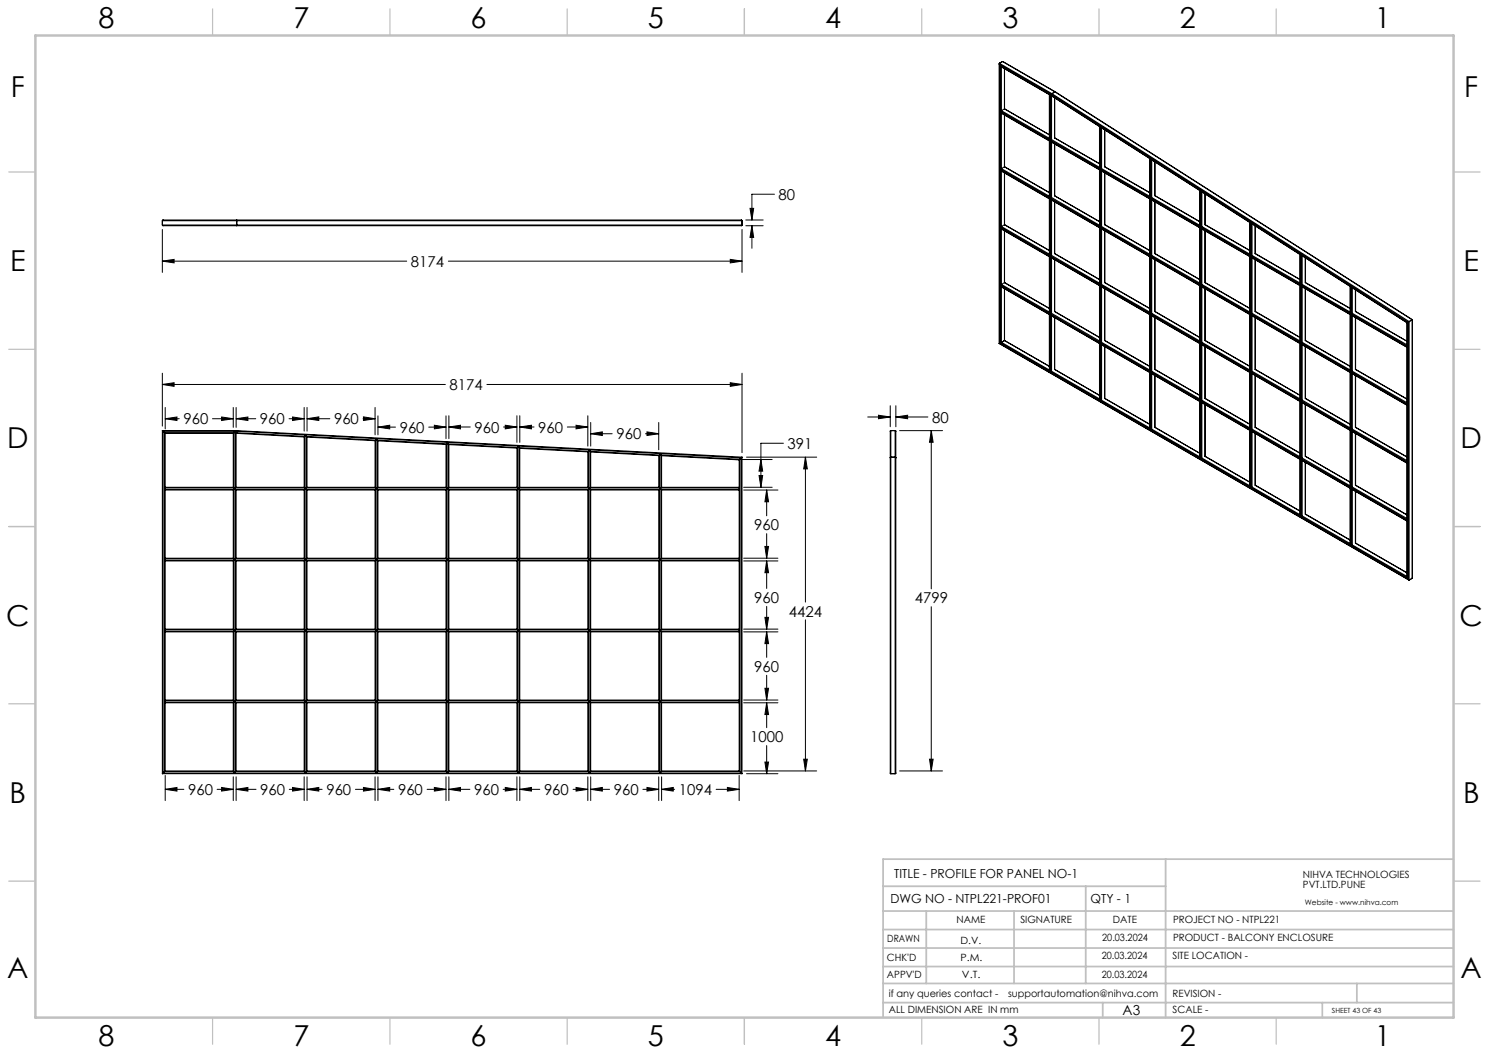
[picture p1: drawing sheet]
<svg xmlns="http://www.w3.org/2000/svg" width="420mm" height="297mm" viewBox="0 0 420 297" stroke-linecap="round" stroke-linejoin="round" font-family="sans-serif">
<g fill="none" stroke="#000" stroke-width=".28">
<path d="M281.8 18v78.9M281.9 17.8v.4M281.9 18.2l.3 .5M281.9 18.2v78.7M281.9 17.8l14.8 8.6M281.9 18.2l14.7 8.4M282.2 18.7l13.8 8v12.5M282.2 18.7v78M282.2 18.7l14.4 8.3M282.5 18.9v12.3M282.8 17.4h.1M282.8 17.4l-.9 .4"/>
<path d="M282.8 17.4l14.8 8.5M282.9 17.4l14.8 8.5M283.3 19.4v11.3M282.3 31.8l114.6 66.2-.1-.5M282.3 31.8l13.7 8v15.7M282.3 31.5v.3M282.3 31.5l114.5 66M282.5 31.2l-.2 .3M282.5 31.2l13.5 7.8M282.5 31.9v15.7M283.3 30.7l12.7 7.3zM283.3 32.4v14.7"/>
<path d="M283.3 30.7l-.8 .5M296.1 26.5l.2 .1v78.4l-.2-.1zM296.5 27l.1 .1M296.6 27v.1M296.6 26.6l100.6 64.3M296.6 27l100.3 64M296.6 26.6v.4M296.6 27.1l13.5 8.6M296.6 27.1v12.3l13.5 7.8M296.7 26.4l-.1 .2M296.7 26.4l100.8 64.3M297.5 27.6v11.3l12.6 7.3"/>
<path d="M297.5 27.6v11.3l12.6 7.2M297.6 25.9l100.7 64.3M297.6 25.9l-.9 .5M297.7 25.9h-.1M297.7 25.9l100.7 64.3M310.2 35.5l.2 .2v77.5l-.2-.2zM310.6 36l13.7 8.7M310.7 36.1v11.5l13.6 7.7M311.6 36.6v10.5l12.7 7.3M311.6 36.7v10.3l12.7 7.3M211.6 58.8h1l-.5 3.3zM218.4 54.8h-6.3v7.3"/>
<path d="M282.3 48.1l13.7 8v15.8M282.3 47.8v.3M282.3 47.8l114.5 66.1M282.3 48.1l114.5 66.1M282.5 47.6l-.2 .2M282.5 47.6l13.5 7.7M282.5 48.3v15.6M283.3 47.1h.1M283.3 47.1l12.7 7.3M283.3 48.8v14.6M283.3 47.1l-.8 .5M296.5 56.4l13.6 7.8"/>
<path d="M296.5 40l13.6 7.9M296.6 40.1v15.6l13.5 7.8M296.6 56.4v15.6l13.5 7.9M297.5 40.6v14.6l12.6 7.3M297.5 56.9v14.6l12.6 7.4M297.5 57v14.5l12.6 7.3M310.6 48.2l13.7 7.9M310.7 48.3v15.6l13.6 7.8M311.6 48.8v14.6l12.7 7.3M311.6 48.8v14.6l12.7 7.2M324.3 44.5l.3 .2v76.7l-.3-.2zM324.7 45l13.7 8.7v10"/>
<path d="M324.7 56.3l13.7 7.9v15.8M324.9 45.1v10.6l13.5 7.8M324.9 56.4v15.6l13.5 7.8M325.7 56.9v14.6l12.7 7.4M325.7 45.6v9.6l12.7 7.3M325.8 45.7v9.5l12.6 7.3M325.8 57v14.5l12.6 7.3M338.5 53.5l.2 .2v75.8l-.2-.1zM338.9 54l13.6 8.8v9.1M339 54.1v9.8l13.5 7.8M339.9 54.7v8.7l12.6 7.3M339.9 54.7v8.7l12.6 7.2"/>
<path d="M45.8 63.5l.2 .2h163.1l.2-.2M45.8 62.3l.2-.2h163.1l.2 .2M45.8 62.3v1.2M45.8 63.5h163.5M45.8 62.3h163.5M45.8 73.7l3.3-.5v1zM45.8 64.7v12.1M45.8 73.7h68.9M66.8 62.3v1.4M66.8 62.1v.2zM126.5 73.7h82.8M206 73.2l3.3 .5-3.3 .5z"/>
<path d="M209.3 62.3v1.2M209.3 64.7v12.1M210.4 63.7h4.9M210.4 62.1h4.9M212.1 63.7l.5 3.3h-1zM212.1 63.7v6.3M282.3 64.4l114.6 66.2-.1-.4M282.3 64.4l13.7 8v15.8M282.3 64.1v.3M282.3 64.1l114.5 66.1M282.5 63.9l-.2 .2M282.5 63.9l13.5 7.8"/>
<path d="M282.5 64.6v15.6M283.3 79.7l12.7 7.3M283.3 63.4l12.7 7.2M283.3 65.1v14.6M283.3 79.7l-.8 .5M283.3 63.4l-.8 .5M283.3 63.4l12.7 7.3M296.5 72.7l13.6 7.9M296.6 72.8v15.6l13.5 7.8M297.5 73.3v14.6l12.6 7.3M297.5 73.3v14.5M310.6 64.5l13.7 7.9"/>
<path d="M310.7 64.6v15.6l13.6 7.8M311.6 65.1v14.6l12.7 7.3M324.7 72.7l13.7 7.9v15.7M324.9 72.8v15.6l13.5 7.8M325.7 73.3v14.6l12.7 7.3M325.8 73.3v14.5l12.6 7.3M338.9 64.5l13.6 7.9v15.8M339 64.6v15.6l13.5 7.8M339.9 65.1v14.6l12.6 7.3M352.6 62.6l.3 .1v75l-.3-.2zM353 63.1l13.7 8.7v8.2M353.2 63.1v8.9l13.5 7.8"/>
<path d="M353.2 72.8v15.6l13.5 7.8M354 73.2v14.7l12.7 7.3M354 63.7v7.8l12.7 7.4M354.1 63.7v7.8l12.6 7.3M354.1 73.3v14.5l12.6 7.3M366.7 71.6l.3 .2v74.1l-.3-.2zM367.2 72.1l13.6 8.7v7.4M367.3 72.2v8l13.5 7.8M368.2 72.7v7l12.6 7.3M281.8 96.9l115.5 66.7M281.9 96.9h-.1M281.9 96.9l115.3 66.5"/>
<path d="M282.2 96.7l-.3 .2M282.2 96.7l114.7 66.2M282.3 80.8l13.7 7.9v15.8M282.3 80.5l114.5 66M282.3 80.8l114.5 66.1M282.3 80.5v.3M282.5 80.2l-.2 .3M282.5 96.6l-.3 .1M282.5 80.2l13.5 7.8M282.5 96.6l13.5 7.7M282.5 80.9v15.7M283.4 96h.1"/>
<path d="M283.3 81.4v14.7M283.3 96.1l-.8 .5M283.3 96.1l12.7 7.3M283.4 96l-.1 .1M283.4 96l12.6 7.3M296.5 89l13.6 7.9M296.6 89.1v15.6l13.5 7.8M297.5 89.6v14.6l12.6 7.3M310.6 97.2l13.7 7.9M310.6 80.9l13.7 7.8M310.7 80.9v15.7l13.6 7.7M310.7 97.3v15.6l13.6 7.8"/>
<path d="M311.6 81.4v14.7l12.7 7.3M311.6 97.8v14.6l12.7 7.3M311.6 81.5v14.5l12.7 7.3M311.6 97.8v14.6l12.7 7.2M324.7 89l13.7 7.9v15.8M324.9 89.1v15.6l13.5 7.8M325.7 89.6v14.6l12.7 7.3M325.8 89.6v14.6M338.9 80.9l13.6 7.8v15.8M338.9 97.2l13.6 7.9v15.7M339 80.9v15.7l13.5 7.7M339 97.3v15.6l13.5 7.8"/>
<path d="M339.9 97.8v14.6l12.6 7.3M339.9 81.4v14.7l12.6 7.3M339.9 81.5v14.5l12.6 7.3M339.9 97.8v14.6l12.6 7.2M353 89l13.7 7.9v15.8M353.2 89.1v15.6l13.5 7.8M354 89.6v14.6l12.7 7.3-12.6-7.3v-14.6M366.7 80.6v15.7M367.2 97.2l13.6 7.9v15.7M367.3 80.9v15.7l13.5 7.7M367.3 97.3v15.6l13.5 7.8M368.2 81.4v14.7l12.6 7.3"/>
<path d="M368.2 97.8v14.6l12.6 7.3M368.2 81.5v14.5l12.6 7.3M368.2 97.8v14.6l12.6 7.2M380.8 88.7v15.8M380.9 80.6l.3 .2v73.2l-.3-.2zM381.3 81.1l15.6 9.9M381.5 81.2v7.2l15.4 8.9M381.5 89.1v15.6l15.4 8.9M382.3 81.7v6.2l14.6 8.3-14.5-8.4v-6M382.3 89.6v14.6l14.6 8.4M382.4 89.6v14.6l14.5 8.3M396.8 97.8l.1 .1"/>
<path d="M396.8 97.8h.1M396.9 97.4l-.1 .1M396.9 91v71.8M396.9 91h.1M396.9 91v71.9M397.2 90.9v72.5M397.2 90.9l-.3 .1M397.5 90.7l-.3 .2M397.5 90.7v72.9M398.3 90.2l-.8 .5M398.3 90.2v72.9M398.4 90.2l-.1 72.9"/>
<path d="M398.4 90.2h-.1M45.8 108.4l3.3-.5v1.1zM45.8 105.3v14.9M45.8 108.4h79.8M46.6 118.1l3.3-.5v1zM46.6 118.1h4M46.6 114.9v6.1M59.9 118.1h5.9M62.5 117.6l3.3 .5-3.3 .5zM65.8 114.9v5.6M66.6 118.1l3.3-.5v1zM66.6 114.9v5.6"/>
<path d="M66.6 118.1h5.5M81.5 118.1h4.3M82.5 117.6l3.3 .5-3.3 .5zM85.8 114.9v6.7M86.6 118.1l3.3-.5v1zM86.6 114.9v6.7M86.6 118.1h6.4M102.4 118.1h3.4M102.5 117.6l3.3 .5-3.3 .5zM105.8 114.9v7.8M106.6 117.3v5.4M122.5 119.9l3.3 .6-3.3 .5z"/>
<path d="M125.8 117.3v6.4M126.6 117.3v6.4M137.3 108.4h72M142.5 119.9l3.3 .5-3.3 .6zM145.8 117.3v7.5M146.6 117.3v7.5M162.5 119.9l3.3 .5-3.3 .6zM165.8 117.3v8.5M166.6 119.2v6.6M185.8 119.2v7.7M206 107.9l3.3 .5-3.3 .6zM209.3 105.3v22.4"/>
<path d="M244.8 117.6h6.3M247.8 117.1l3.3 .5-3.3 .5zM251.1 114.4v6M252.7 117.6l3.3-.5v1zM252.7 114.4v6M252.7 117.6h9M324.7 105.3l13.7 7.9v15.8M324.9 105.4v15.6l13.5 7.8M325.7 105.9v14.6l12.7 7.3M325.8 105.9v14.6l12.6 7.3M338.9 113.5l13.6 7.9v15.8M339 113.6v15.6l13.5 7.8"/>
<path d="M339.9 114.1v14.6l12.6 7.3M353 105.3l13.7 7.9v15.8M353.2 105.4v15.6l13.5 7.8M354 105.9v14.6l12.7 7.3M354.1 105.9v14.6l12.6 7.3M367.3 113.6v15.6l13.5 7.8M368.2 114.1v14.6l12.6 7.3M381.3 105.3l15.6 9-.1-.1M381.5 105.4v15.6l15.4 8.9M382.3 105.9v14.6l14.6 8.4M382.4 105.9v14.6l14.5 8.4M396.8 113.9v.3"/>
<path d="M396.8 114.2h.1M396.9 113.7l-.1 .2M396.9 113.8h-.1M45.8 121.5l.2 .1M45.8 121.5v96.7M45.8 121.5h21M46 121.6v96.4M46 121.6l.4 .5M46 121.6h20.8M46.4 122.1l.2 .1M46.4 122.1v95.5M46.4 122.1h20.3"/>
<path d="M46.6 137.4v.2M46.6 138v.2M46.6 122.2h19.2v15.2h-19.2M46.6 138.2h19.2v19.2h-19.2M46.6 122.2v15.2M46.6 137.6v.4M46.6 138.2v19.2M46.6 137.6h161.9M46.6 138h161.9M66 121.8h.4v96h-.4zM66.6 122.2l19.2 1.1v14.1h-19.2zM66.6 138.2h19.2v19.2h-19.2z"/>
<path d="M66.7 122.1v.1M66.7 122.1l142 7.4M66.8 121.5v.1M66.8 121.6l142.3 7.5M66.8 121.6l-.1 .5M66.8 121.5l142.5 7.4M86 122.9h.4v94.9h-.4zM86.6 123.3l19.2 1v13.1h-19.2zM86.6 138.2h19.2v19.2h-19.2zM106 123.9h.4v93.9h-.4zM106.6 120.5l3.3-.6v1.1zM106.6 124.4l19.2 1v12h-19.2z"/>
<path d="M106.6 138.2h19.2v19.2h-19.2zM106.6 120.5h4.9M120.9 120.5h4.9M126 125h.4v92.8h-.4zM126.6 120.4l3.3-.5v1.1zM126.6 125.4l19.2 1v11h-19.2zM126.6 138.2h19.2v19.2h-19.2zM126.6 120.4h6M142 120.4h3.8M146 126h.4v91.8h-.4zM146.6 120.4l3.3-.5v1.1zM146.6 126.5l19.2 1v9.9h-19.2z"/>
<path d="M146.6 138.2h19.2v19.2h-19.2zM146.6 120.4h4M160 120.4h5.8M166 127.1h.4v90.7h-.4zM166.6 122.3l3.3-.5v1zM166.6 127.5l19.2 1v8.9h-19.2zM166.6 138.2h19.2v19.2h-19.2zM166.6 122.3h6.1M182.1 122.3h3.7M182.5 121.8l3.3 .5-3.3 .5zM186 128.1h.4v89.7h-.4zM207.7 129.6h10.1"/>
<path d="M208.5 137.4v.2M208.5 138v.2M208.5 129.7l-21.9-1.2v8.9h21.9M208.5 138.2h-21.9v19.2h21.9M208.5 129.7v7.7M208.5 137.6v.4M208.5 138.2v19.2M208.7 129.5l-.2 .2M208.7 129.5v88.1M209.1 129.1v88.9M209.1 129.1l-.4 .4M209.3 128.9l-.2 .2"/>
<path d="M209.3 128.9v89.3M209.8 137.4h8M209.8 138.2h9.6M210.6 128.9h19.8M214.1 134.1h1l-.5 3.3zM214.6 129.6l.5 3.3h-1zM216.3 138.2l.5 3.3h-1zM216.3 138.2v7.3M221 125h-6.4v12.4M227.2 128.9l.5 3.4h-1zM227.2 128.9v40.9M251.1 129.1l.2-.2h1.2l.2 .2"/>
<path d="M251.3 121.5l-.2 .1v96.4M251.3 121.5h1.2M251.3 121.5v96.7M252.5 121.5l.2 .1v96.4M252.5 121.5v96.7M253.8 121.5h12.1M262.7 121.5l.5 3.2h-1zM262.7 121.5v44.6M353 121.7l13.7 7.9v15.7M353.2 121.7v15.7l13.5 7.8M354 122.2v14.7l12.7 7.3M354.1 122.3v14.5l12.6 7.3"/>
<path d="M367.2 129.8l13.6 7.9v15.8M367.3 129.9v15.6l13.5 7.8M368.2 130.4v14.6l12.6 7.4M368.2 130.5v14.5l12.6 7.3M380.8 121.4v15.8M381.3 138l15.6 9-.1-.1M381.5 121.7v15.7l15.4 8.9M381.5 138.1v15.6l15.4 8.9M382.3 122.2v14.7l14.6 8.4M382.3 138.6v14.6l14.6 8.4M382.4 122.3v14.5l14.5 8.4M382.4 138.6v14.6l14.5 8.3"/>
<path d="M396.8 130.5h.1M396.9 130l-.1 .2M396.9 130.1l-.1 .1M46.6 157.4v.2M46.6 158v.2M46.6 158.2h19.2v19.2h-19.2M46.6 157.6v.4M46.6 158.2v19.2M46.6 157.6h161.9M46.6 158h161.9M66.6 158.2h19.2v19.2h-19.2zM86.6 158.2h19.2v19.2h-19.2z"/>
<path d="M106.6 158.2h19.2v19.2h-19.2zM126.6 158.2h19.2v19.2h-19.2zM146.6 158.2h19.2v19.2h-19.2zM166.6 158.2h19.2v19.2h-19.2zM208.5 157.4v.2M208.5 158v.2M208.5 158.2h-21.9v19.2h21.9M208.5 157.6v.4M208.5 158.2v19.2M209.8 157.4h9.6M209.8 158.2h9.6M215.8 154.1h1l-.5 3.3z"/>
<path d="M216.3 158.2l.5 3.3h-1zM216.3 150.5v6.9M216.3 158.2v7.8M396.8 146.5v.4M396.8 146.8l.1 .1M396.8 146.8h.1M396.9 146.3l-.1 .2M396.9 146.4l-.1 .1M46.6 177.4v.2M46.6 178v.2M46.6 178.2h19.2v19.2h-19.2M46.6 177.6v.4"/>
<path d="M46.6 178.2v19.2M46.6 177.6h161.9M46.6 178h161.9M66.6 178.2h19.2v19.2h-19.2zM86.6 178.2h19.2v19.2h-19.2zM106.6 178.2h19.2v19.2h-19.2zM126.6 178.2h19.2v19.2h-19.2zM146.6 178.2h19.2v19.2h-19.2zM166.6 178.2h19.2v19.2h-19.2zM208.5 177.4v.2M208.5 178v.2M208.5 178.2h-21.9v19.2h21.9"/>
<path d="M208.5 177.6v.4M208.5 178.2v19.2M209.8 177.4h9.6M209.8 178.2h9.6M215.8 174.1h1l-.5 3.3zM216.3 178.2l.5 3.3h-1zM216.3 171v6.4M216.3 178.2v7.2M227.2 174.8v42.6M262.7 171.1v46.3M396.9 162.8v.1M396.9 162.9l.3 .5"/>
<path d="M397.2 163.4l.3 .2M398.3 163.1l-.8 .5M46.6 198v.2M46.6 197.4v.2M46.6 198.2h19.2v19.2h-19.2M46.6 197.6v.4M46.6 198.2v19.2M46.6 198h161.9M46.6 197.6h161.9M66.6 198.2h19.2v19.2h-19.2zM86.6 198.2h19.2v19.2h-19.2zM106.6 198.2h19.2v19.2h-19.2z"/>
<path d="M126.6 198.2h19.2v19.2h-19.2zM146.6 198.2h19.2v19.2h-19.2zM166.6 198.2h19.2v19.2h-19.2zM208.5 198v.2M208.5 197.4v.2M208.5 198.2h-21.9v19.2h21.9M208.5 197.6v.4M208.5 198.2v19.2M209.8 197.4h9.6M209.8 198.2h9.6M215.8 194.1h1l-.5 3.3zM216.3 198.2l.5 3.3h-1z"/>
<path d="M216.3 190.5v6.9M216.3 198.2v7M45.8 218.2h163.5M46 218l-.2 .2M46 218h163.1M46.4 217.6h162.3M46.4 217.6l-.4 .4M46.6 217.4l-.2 .2M46.6 218.7v7.1M65.8 219.1v6.7M66.6 219.1v6.7M85.8 219.1v6.7"/>
<path d="M86.6 219.1v6.7M105.8 219.1v6.7M106.6 219.1v6.7M125.8 219.1v6.7M126.6 219.1v6.7M145.8 219.1v6.7M146.6 219.1v6.7M165.8 219.1v6.7M166.6 219.1v6.7M185.8 219.1v6.7M186.6 219.1v6.7M208.5 217.4l.2 .2"/>
<path d="M208.5 218.7v7.1M208.7 217.6l.4 .4M209.1 218l.2 .2M209.8 217.4h20.6M210.6 218.2h8.8M215.8 214.9h1l-.5 3.3zM216.3 210.3v7.9M226.7 214.1h1l-.5 3.3zM251.1 218l.2 .2M251.3 218.2h1.2M252.7 218l-.2 .2M253.8 217.4h12.1"/>
<path d="M262.2 214.1h1l-.5 3.3zM46.6 222.6l3.3-.5v1zM46.6 222.6h5.3M61.2 222.6h4.6M62.5 222.1l3.3 .5-3.3 .5zM66.6 222.6l3.3-.5v1zM66.6 222.6h5.6M81.6 222.6h4.2M82.5 222.1l3.3 .5-3.3 .5zM86.6 222.6l3.3-.5v1zM86.6 222.6h4.3M100.3 222.6h5.5"/>
<path d="M102.5 222.1l3.3 .5-3.3 .5zM106.6 222.6l3.3-.5v1zM106.6 222.6h4.5M120.5 222.6h5.3M122.5 222.1l3.3 .5-3.3 .5zM126.6 222.6l3.3-.5v1zM126.6 222.6h5.9M141.9 222.6h3.9M142.5 222.1l3.3 .5-3.3 .5zM146.6 222.6l3.3-.5v1zM146.6 222.6h5.7M161.6 222.6h4.2"/>
<path d="M162.5 222.1l3.3 .5-3.3 .5zM166.6 222.6l3.3-.5v1zM166.6 222.6h5.3M181.3 222.6h4.5M182.5 222.1l3.3 .5-3.3 .5zM186.6 222.6l3.3-.5v1zM186.6 222.6h3.7M202 222.6h6.5M205.2 222.1l3.3 .5-3.3 .5z"/>
</g>
<path d="M206.4 129.6h1.4" fill="none" stroke="#c0c0c0" stroke-width=".28"/>
<g fill="none" stroke="#c0c0c0" stroke-width=".35">
<path d="M60 2.5v7.5M110 2.5v7.5M160 2.5v7.5M210 2.5v7.5M260 2.5v7.5M310 2.5v7.5M360 2.5v7.5M2.5 48.5h7.5M410 48.5h7.5M2.5 98.5h7.5M410 98.5h7.5M2.5 148.5h7.5"/>
<path d="M410 148.5h7.5M2.5 198.5h7.5M410 198.5h7.5M2.5 248.5h7.5M410 248.5h7.5M60 287v7.5M110 287v7.5M160 287v7.5M210 287v7.5M260 287v7.5M310 287v7.5M360 287v7.5"/>
</g>
<g fill="none" stroke="#c0c0c0" stroke-width=".5">
<path d="M249.1 257h160.9M249.1 250h79.7M261.3 257v20.4M286 257v20.4M306.2 250v27.4M328.8 242.3v44.7M410 242.3h-160.9v44.7M249.1 272.6h160.9M249.1 267.4h160.9M249.1 262.2h160.9M249.1 277.4h160.9M382.7 277.4v5.4"/>
<path d="M249.1 282.8h160.9M311 282.8v4.2M373 282.8v4.2"/>
</g>
<path d="M10 10h400v277h-400z" fill="none" stroke="#c0c0c0" stroke-width=".7"/>
<g fill="#000">
<path d="M214.6 129.6l.5 3.3h-1zM214.1 134.1h1l-.5 3.3z"/>
<path d="M66.6 222.6l3.3-.5v1zM82.5 222.1l3.3 .5-3.3 .5zM86.6 222.6l3.3-.5v1zM102.5 222.1l3.3 .5-3.3 .5zM106.6 222.6l3.3-.5v1zM122.5 222.1l3.3 .5-3.3 .5zM142.5 222.1l3.3 .5-3.3 .5zM126.6 222.6l3.3-.5v1zM146.6 222.6l3.3-.5v1zM162.5 222.1l3.3 .5-3.3 .5zM166.6 222.6l3.3-.5v1zM182.5 222.1l3.3 .5-3.3 .5zM227.2 128.9l.5 3.4h-1zM226.7 214.1h1l-.5 3.3zM216.3 138.2l.5 3.3h-1zM215.8 154.1h1l-.5 3.3zM216.3 158.2l.5 3.3h-1zM215.8 174.1h1l-.5 3.3zM216.3 178.2l.5 3.3h-1zM215.8 194.1h1l-.5 3.3zM216.3 198.2l.5 3.3h-1zM215.8 214.9h1l-.5 3.3zM66.6 118.1l3.3-.5v1zM82.5 117.6l3.3 .5-3.3 .5zM86.6 118.1l3.3-.5v1zM102.5 117.6l3.3 .5-3.3 .5zM106.6 120.5l3.3-.6v1.1zM122.5 119.9l3.3 .6-3.3 .5zM126.6 120.4l3.3-.5v1.1zM142.5 119.9l3.3 .5-3.3 .6zM146.6 120.4l3.3-.5v1.1zM162.5 119.9l3.3 .5-3.3 .6zM166.6 122.3l3.3-.5v1zM182.5 121.8l3.3 .5-3.3 .5zM206 107.9l3.3 .5-3.3 .6zM45.8 108.4l3.3-.5v1.1zM46.6 118.1l3.3-.5v1zM62.5 117.6l3.3 .5-3.3 .5zM62.5 222.1l3.3 .5-3.3 .5zM46.6 222.6l3.3-.5v1zM186.6 222.6l3.3-.5v1zM205.2 222.1l3.3 .5-3.3 .5zM247.8 117.1l3.3 .5-3.3 .5zM252.7 117.6l3.3-.5v1zM262.7 121.5l.5 3.2h-1zM262.2 214.1h1l-.5 3.3zM212.1 63.7l.5 3.3h-1zM211.6 58.8h1l-.5 3.3zM206 73.2l3.3 .5-3.3 .5zM45.8 73.7l3.3-.5v1z"/>
</g>
<g font-size="8.1">
<text x="27.8" y="8">8</text>
<text x="82.8" y="8">7</text>
<text x="132.8" y="8">6</text>
<text x="182.8" y="8">5</text>
<text x="232.8" y="8">4</text>
<text x="282.8" y="8">3</text>
<text x="332.8" y="8">2</text>
<text x="387.8" y="8">1</text>
<text x="3" y="27.2">F</text>
<text x="413" y="27.2">F</text>
<text x="2.8" y="76.5">E</text>
<text x="412.8" y="76.5">E</text>
<text x="2" y="126.5">D</text>
<text x="412" y="126.5">D</text>
<text x="1.7" y="176.5">C</text>
<text x="411.7" y="176.5">C</text>
<text x="2.7" y="226.5">B</text>
<text x="412.7" y="226.5">B</text>
<text x="2" y="275.7">A</text>
<text x="412" y="275.7">A</text>
<text x="27.8" y="295">8</text>
<text x="82.8" y="295">7</text>
<text x="132.8" y="295">6</text>
<text x="182.8" y="295">5</text>
<text x="232.8" y="295">4</text>
<text x="282.8" y="295">3</text>
<text x="332.8" y="295">2</text>
<text x="387.8" y="295">1</text>
</g>
<g font-size="4.2">
<text x="219.6" y="56.4">80</text>
<text x="115.9" y="75.2">8174</text>
<text x="126.8" y="110">8174</text>
<text x="51.7" y="119.7">960</text>
<text x="73.3" y="119.7">960</text>
<text x="94.2" y="119.7">960</text>
<text x="262.9" y="119.2">80</text>
<text x="112.7" y="122">960</text>
<text x="133.8" y="122">960</text>
<text x="151.8" y="122">960</text>
<text x="173.9" y="123.9">960</text>
<text x="222.2" y="126.6">391</text>
<text x="212.8" y="149.6">960</text>
<text x="212.8" y="170.1">960</text>
<text x="222.5" y="173.9">4424</text>
<text x="258" y="170.2">4799</text>
<text x="212.8" y="189.5">960</text>
<text x="211.6" y="209.4">1000</text>
<text x="53.1" y="224.2">960</text>
<text x="73.4" y="224.2">960</text>
<text x="92.1" y="224.2">960</text>
<text x="112.3" y="224.2">960</text>
<text x="133.7" y="224.2">960</text>
<text x="153.4" y="224.2">960</text>
<text x="173.1" y="224.2">960</text>
<text x="191.5" y="224.2">1094</text>
</g>
<text font-size="3.9" x="316.7" y="286.4">A3</text>
<g font-size="3.5">
<text x="252.2" y="247.7">TITLE - PROFILE FOR PANEL NO-1</text>
<text x="251.2" y="254.8">DWG NO - NTPL221-PROF01</text>
<text x="307.6" y="254.8">QTY - 1</text>
</g>
<g font-size="2.8">
<text x="367.5" y="247.7">NIHVA TECHNOLOGIES</text>
<text x="367.5" y="250.5">PVT.LTD.PUNE</text>
<text x="269.8" y="260.4">NAME</text>
<text x="287.8" y="260.4">SIGNATURE</text>
<text x="313.9" y="260.5">DATE</text>
<text x="330.9" y="260.5">PROJECT NO - NTPL221</text>
<text x="250.3" y="265.7">DRAWN</text>
<text x="270.9" y="266.1">D.V.</text>
<text x="310.9" y="265.5">20.03.2024</text>
<text x="330.9" y="265.5">PRODUCT - BALCONY ENCLOSURE</text>
<text x="250.2" y="271.1">CHK'D</text>
<text x="250.2" y="275.8">APPV'D</text>
<text x="270.9" y="271.1">P.M.</text>
<text x="271.3" y="275.8">V.T.</text>
<text x="310.8" y="270.6">20.03.2024</text>
<text x="310.8" y="275.8">20.03.2024</text>
<text x="330.7" y="270.6">SITE LOCATION -</text>
<text x="250.7" y="281.1">if any queries contact -</text>
<text x="284.3" y="281.1">supportautomation@nihva.com</text>
<text x="330.7" y="281.1">REVISION -</text>
<text x="250.7" y="285.6">ALL DIMENSION ARE IN mm</text>
<text x="330.7" y="285.6">SCALE -</text>
</g>
<text font-size="2.1" x="368.1" y="255.1">Website - www.nihva.com</text>
<text font-size="2" x="375.7" y="285.6">SHEET 43 OF 43</text>
</svg>
